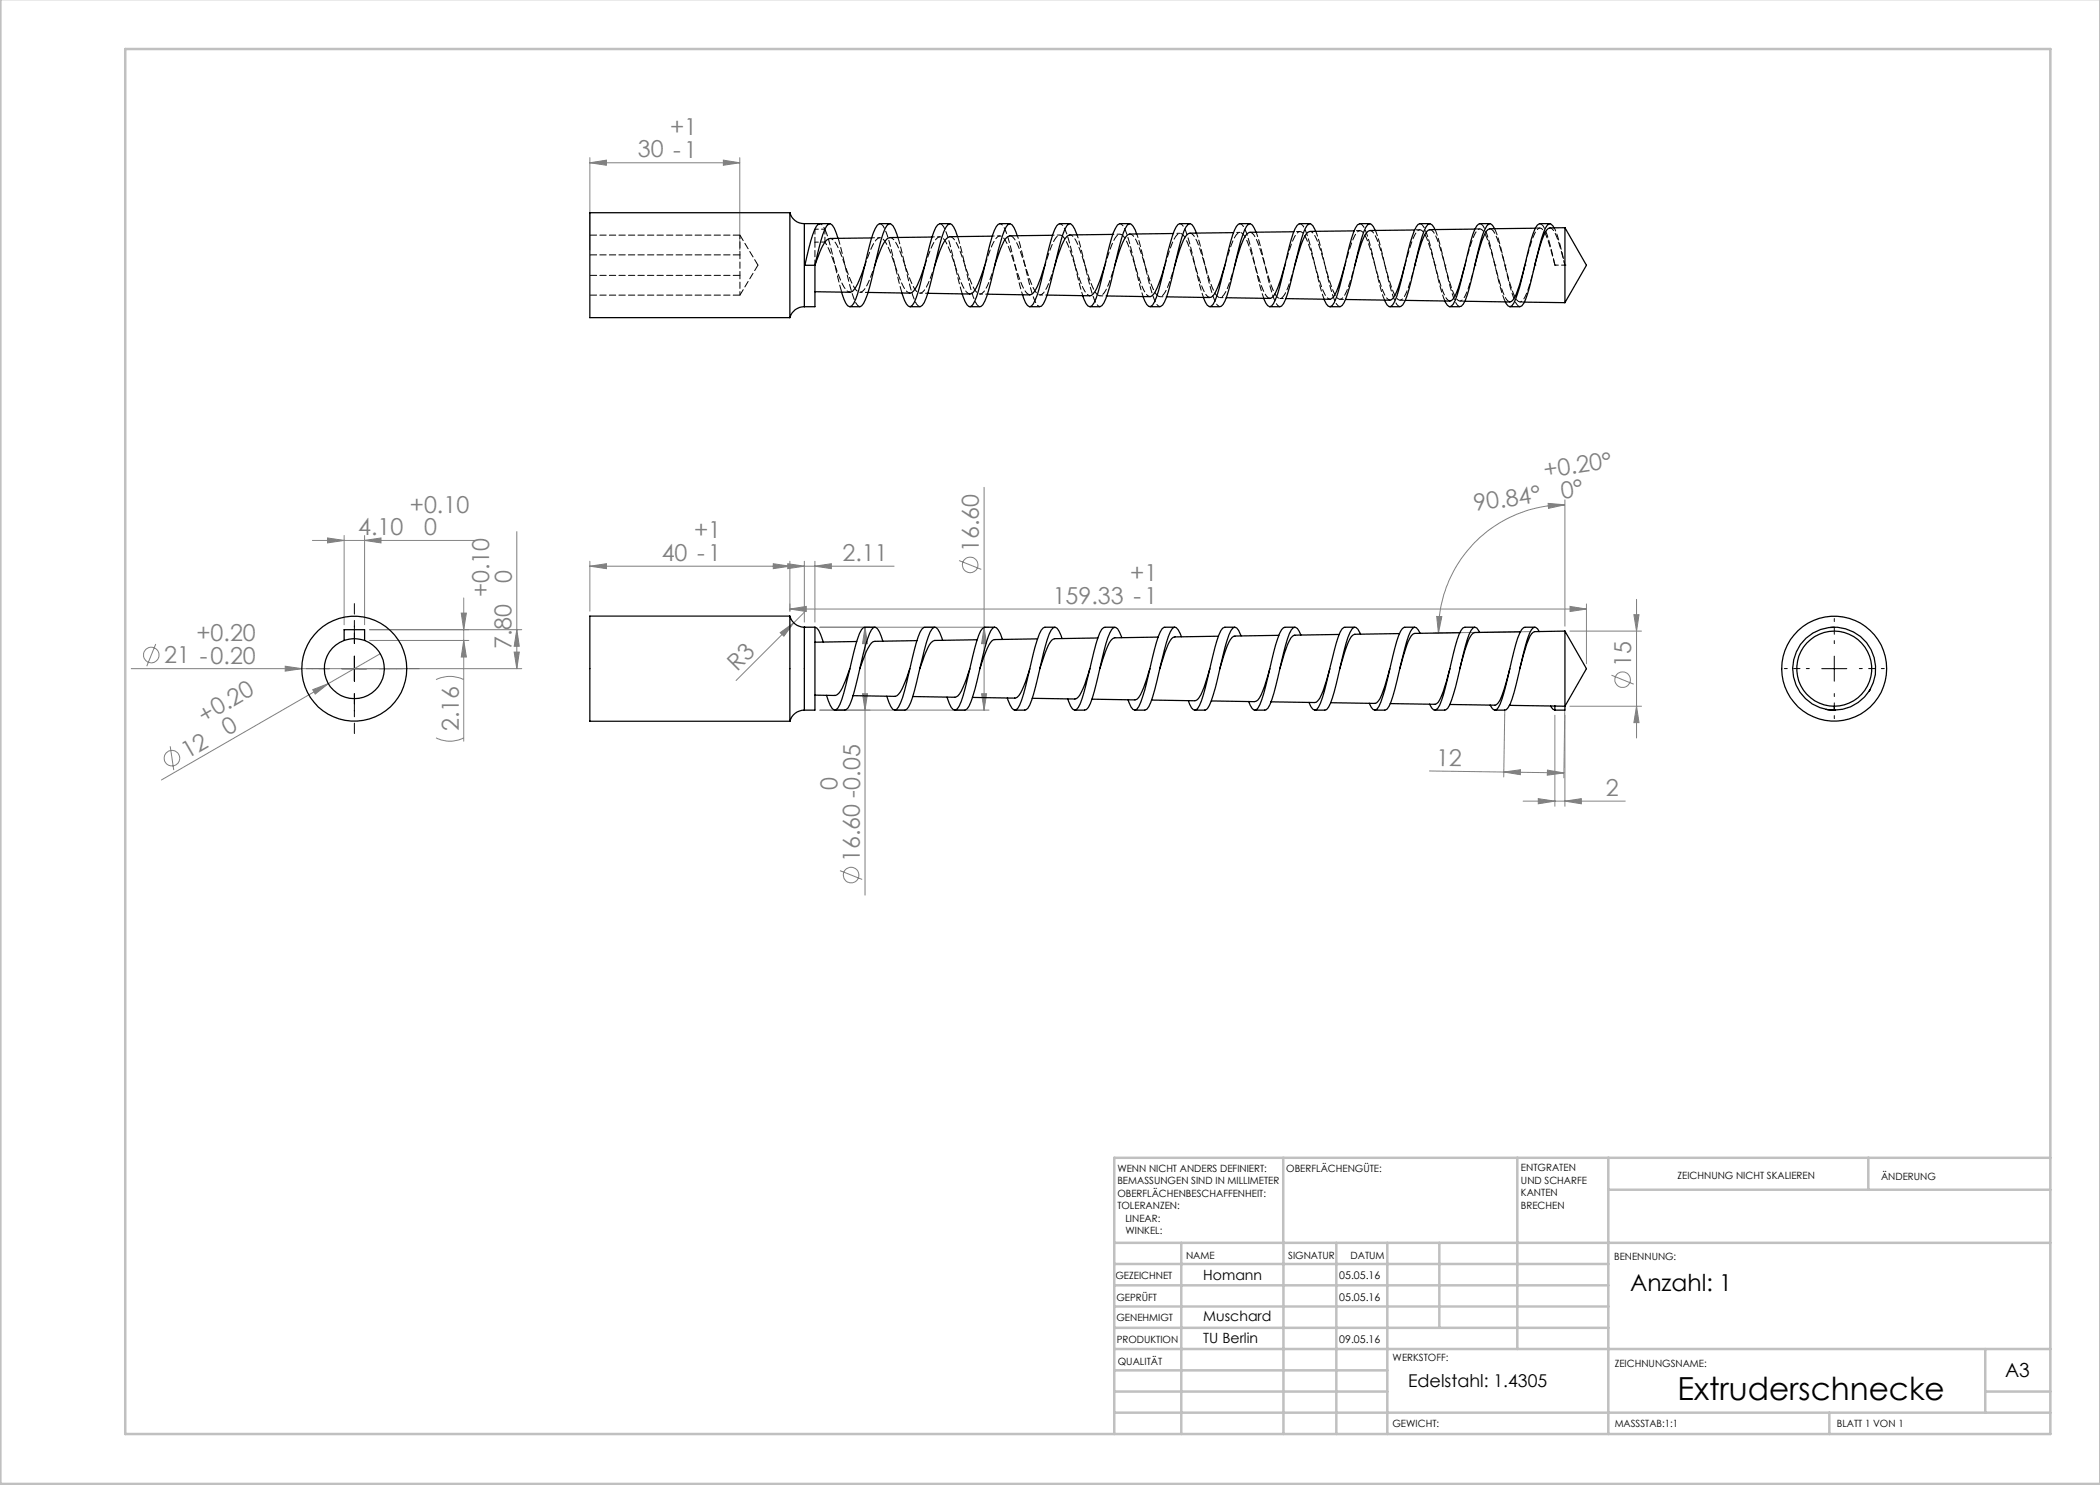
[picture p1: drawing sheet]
<svg xmlns="http://www.w3.org/2000/svg" width="420mm" height="297mm" viewBox="0 0 420 297" stroke-linecap="round" stroke-linejoin="round" font-family="sans-serif">
<g fill="none" stroke="#808080" stroke-width=".2">
<path d="M118 32.6l3.3-.6v1.1zM118 31.5v18.5M118 32.6h30M144.7 32l3.3 .6-3.3 .5zM148 31.5v18.5M196.8 97.5v44.5M313 100v25.2M62.5 108.1h32.6M65.5 107.6l3.3 .5-3.3 .5zM68.8 107.1v17.9M72.9 108.1l3.3-.5v1zM72.9 107.1v17.9"/>
<path d="M92.7 119.6v28.6M103.4 106.3v27.4M118 113.2l3.3-.5v1zM118 112.3v9.9M154.7 112.7l3.3 .5-3.3 .5zM157.6 112.7l3.3 .5-3.3 .5zM158 112.3v9.9M160.9 112.3v12.1M163 113.2l3.3-.5v1zM163 112.3v12.1M178.8 113.2h-60.8M191.8 112.1l4.5 1.8"/>
<path d="M309.6 100.7l3.4 .3-3.3 .7zM313 101a25.2 25.2 0 0 0-25.3 25.6M327.3 119.9v27.7M26.2 133.7h78.2M31.2 128.8l-1.8 4.4M57 133.2l3.4 .5-3.4 .5zM62.5 137.9l3.2-1.2-2.7 2.1zM65.7 136.7l-33.4 19.3M73.9 125.9h30.5M73.9 128.1h19.9M76.1 130.7l-10.4 6M87.2 135.9a6.4 6.4 0 0 1 5.5 0"/>
<path d="M92.3 122.6h1l-.6 3.3zM92.7 128.1l.6 3.3h-1zM102.8 130.4h1.1l-.5 3.3zM103.4 125.9l.5 3.4h-1.1zM156 126.5l2.7-1.9-1.9 2.6zM158 121.8l3.3-.5v1zM158 121.8h159.3M160.9 122.4l-13.7 13.7M164 125.4h33.8M172.5 138.7h1l-.5 3.3zM173 125.4v53.6M173 125.4l.5 3.3h-1z"/>
<path d="M196.3 138.7h1l-.5 3.3zM196.8 125.4l.5 3.3h-1zM287.3 123.3h1.1l-.7 3.3zM306 126.3l-19.3 .3M314 126.2h14.3M314 121.3l3.3 .5-3.3 .5zM317.3 120.8v11.9M322.3 135l4.4 1.8M326.8 122.9h1l-.5 3.3zM34 149.3l.7 4.7M87.2 147.6a6.1 6.1 0 0 0 5.5 0M164 142h33.8"/>
<path d="M285.9 154.2l14.9 .2M300.8 154.4l3.3-.5v1zM300.8 154.4l12 .2M301 142.1l-.3 13.3M307.7 159.7l3.3 .5-3.3 .6zM309.5 154l3.3 .6-3.3 .4zM311 143v18.3M312.9 142.2l-.1 13.4M313 143v18.3M314 141.2h14.3M327.3 141.2l.5 3.3h-1zM168 174.1l4.4 1.8"/>
<path d="M304.6 160.2h20.4M313 160.2l3.3-.5v1.1z"/>
<circle cx="194" cy="113" r="1.56"/>
<circle cx="30.3" cy="131" r="1.55"/>
<circle cx="324.5" cy="135.9" r="1.55"/>
<circle cx="34.4" cy="151.6" r="1.55"/>
<circle cx="170.2" cy="175" r="1.56"/>
</g>
<path d="M65.9 133.7h-8M70.9 128.7v-8M70.9 138.7v8M75.9 133.7h8" fill="none" stroke="#000" stroke-width=".2" stroke-dasharray="15.2 1.3 1.3 1.3" stroke-dashoffset="13.1"/>
<path d="M65.9 133.7h-3.5M70.9 128.7v-3.5M70.9 138.7v3.5M75.9 133.7h3.5" fill="none" stroke="#000" stroke-width=".2" stroke-dasharray="15.2 1.3 1.3 1.3"/>
<path d="M361.9 133.7h-5M366.9 128.7v-5M366.9 138.7v5M371.9 133.7h5" fill="none" stroke="#000" stroke-width=".2" stroke-dasharray="15.2 1.3 1.3 1.3" stroke-dashoffset="14.6"/>
<path d="M68.4 133.7h4.9M70.9 131.2v5M364.3 133.7h5.1M366.9 131.2v5" fill="none" stroke="#000" stroke-width=".2"/>
<g fill="none" stroke="#c0c0c0" stroke-width=".5">
<path d="M.1 -.1v296.9h419.9M25 9.8h385.1v277h-385.1zM256.6 231.6v17M303.5 231.6v38.2M321.7 231.6v55.2M321.7 237.9h88.4M373.7 231.6v6.3M410.1 231.6h-187.3v55.2M222.8 248.6h187.3M222.8 257.1h98.9M222.8 252.8h98.9M236.3 248.6v38.2"/>
<path d="M256.7 248.6v38.2M267.3 248.6v38.2M277.5 248.6v38.2M287.9 248.6v17M222.8 265.6h98.9M222.8 261.3h98.9M222.8 278.3h54.7M222.8 274.1h54.7M222.8 269.8h187.3M397.1 278.3h13M397.1 269.8v12.7M222.8 282.5h187.3"/>
<path d="M365.9 282.5v4.3"/>
</g>
<g fill="#808080">
<path d="M57 133.2l3.4 .5-3.4 .5z"/>
<path d="M62.5 137.9l3.2-1.2-2.7 2.1z"/>
<path d="M156 126.5l2.7-1.9-1.9 2.6z"/>
<path d="M144.7 32l3.3 .6-3.3 .5zM118 32.6l3.3-.6v1.1z"/>
<path d="M154.7 112.7l3.3 .5-3.3 .5zM118 113.2l3.3-.5v1z"/>
<path d="M157.6 112.7l3.3 .5-3.3 .5zM163 113.2l3.3-.5v1zM307.7 159.7l3.3 .5-3.3 .6zM313 160.2l3.3-.5v1.1z"/>
<path d="M309.6 100.7l3.4 .3-3.3 .7zM287.3 123.3h1.1l-.7 3.3z"/>
<path d="M92.3 122.6h1l-.6 3.3zM92.7 128.1l.6 3.3h-1z"/>
<path d="M326.8 122.9h1l-.5 3.3zM327.3 141.2l.5 3.3h-1z"/>
<path d="M102.8 130.4h1.1l-.5 3.3zM103.4 125.9l.5 3.4h-1.1z"/>
<path d="M196.3 138.7h1l-.5 3.3zM196.8 125.4l.5 3.3h-1z"/>
<path d="M173 125.4l.5 3.3h-1zM172.5 138.7h1l-.5 3.3z"/>
<path d="M300.8 154.4l3.3-.5v1zM309.5 154l3.3 .6-3.3 .4z"/>
<path d="M158 121.8l3.3-.5v1zM314 121.3l3.3 .5-3.3 .5z"/>
<path d="M65.5 107.6l3.3 .5-3.3 .5zM72.9 108.1l3.3-.5v1z"/>
</g>
<g fill="none" stroke="#000" stroke-width=".25">
<path d="M158 42.5a2.93 2.93 0 0 0 2.9 2.2M158 42.5v21M158 42.5h-40v21h40M160.9 44.7h5.1M160.9 44.7v16.6M163 53.1v8.2h-2.1M163 58.3l7 .2M164 44.8h-.3a6.9 6.9 0 0 0-1.6 3.5l-1.1 4.8h2M166 47.7a1.68 1.68 0 0 0-1.3 1.2l-.7 1.4-1 2.8M167.6 47.7a4.5 4.5 0 0 0-1.5-2.9h-.4a6.9 6.9 0 0 0-1.6 3.5l-1.1 4.8M173 53.1a15.9 15.9 0 0 1-2.5 5.2l-.5 .1M173.6 58.5l8.4 .1"/>
<path d="M174.3 47.6l-8.3 .1M176 44.7h2M176 44.8h-.2a5.5 5.5 0 0 0-1.6 3.1l-1.9 8a15.1 15.1 0 0 1-1.9 5.3l-.4 .1-.5-.1-.7-1.4-.5-1.4M178 47.6a1.72 1.72 0 0 0-1.3 1.2l-1.7 4.3M179.6 47.5a5.1 5.1 0 0 0-1.4-2.7h-.4a5.2 5.2 0 0 0-1.6 3.1l-1.9 8a14.2 14.2 0 0 1-2 5.3l-.3 .1h-2M185 53.1l-1.2 3.2a3.8 3.8 0 0 1-1.7 2.3h-.1M186.4 47.4l-8.4 .1M190 44.7h-2a1.99 1.99 0 0 0-1.2 1.7l-.8 2.5a98.4 98.4 0 0 1-3.2 11.6l-.7 .8-.4-.1a6.1 6.1 0 0 1-1.3-2.6M191.5 47.3l-.8-1.9-.4-.5-.4-.1a3.9 3.9 0 0 0-1.6 2.7l-.3 1.4a90.8 90.8 0 0 1-3.1 11.6l-.4 .6-.5 .2M197 53.1l-1.3 3.6a4.3 4.3 0 0 1-1.4 2h-8.8M197.5 58.8l8.5 .2M198.4 47.2l-8.4 .1a2.77 2.77 0 0 0-1.7 2.2l-1.3 3.6"/>
<path d="M202 44.7h-2l-.4 .2a8 8 0 0 0-1.5 3.6 103.8 103.8 0 0 1-3.2 11.8l-.3 .7-.4 .3h-.4a5 5 0 0 1-1.4-2.5M202 47.2a1.45 1.45 0 0 0-1.2 1l-.6 1.4-1.2 3.5M203.4 47.2a3.5 3.5 0 0 0-1.4-2.4l-.4 .1a8 8 0 0 0-1.5 3.6l-2 8.1a14.6 14.6 0 0 1-1.5 4.4l-.4 .3h-.2M209 53.1a17.3 17.3 0 0 1-2.5 5.7l-.5 .1M210.5 47.1l-8.5 .1M212 44.7h2M212 44.8h-.3a6.2 6.2 0 0 0-1.5 3.3l-2 8.1a13.1 13.1 0 0 1-1.9 5l-.4 .1a3.5 3.5 0 0 1-1.4-2.4M215.4 47a4.5 4.5 0 0 0-1.3-2.2h-.4a6.2 6.2 0 0 0-1.5 3.3l-2 8.1a13.8 13.8 0 0 1-1.9 5l-.3 .1M221 53.1l-1 3a6.5 6.5 0 0 1-1.7 3l-8.9-.1M221.4 59.2l8.6 .1M222.6 46.9l-8.6 .1a1.64 1.64 0 0 0-1.3 1.3l-1.7 4.8M226 44.7l-2.1 .1a4.9 4.9 0 0 0-1.6 2.9l-2.3 9.6a9.9 9.9 0 0 1-1.6 3.8l-.4 .2-.4-.1-.4-.5-.7-1.6"/>
<path d="M226 46.8a1.2 1.2 0 0 0-1.1 1l-1 2.4-.9 2.9M227.3 46.8l-.7-1.5-.4-.5h-.4a4.7 4.7 0 0 0-1.5 2.9l-.4 1.4a73.6 73.6 0 0 1-3.1 11.5l-.4 .5-.4 .2h-2M233 53.1l-1.3 3.7a4.4 4.4 0 0 1-1.6 2.5h-.1M233.3 59.4l8.7 .1M234.6 46.7l-8.6 .1M238 44.7h-2a3.5 3.5 0 0 0-1.6 2.7l-.4 1.3a105.7 105.7 0 0 1-3.1 11.7l-.4 .6-.4 .3h-.4l-.4-.4-.7-1.6M239.3 46.6a2.67 2.67 0 0 0-1.3-1.9l-.4 .2a8.7 8.7 0 0 0-1.6 3.8 97 97 0 0 1-3.1 11.7l-.4 .6-.5 .3M245 53.1a19.7 19.7 0 0 1-2.5 6.2l-.5 .2M245.3 59.5l8.7 .2M246.7 46.5l-8.7 .2a1.84 1.84 0 0 0-1.3 1.3l-1.7 5.1M250 44.7l-2.3 .1a7.3 7.3 0 0 0-1.6 3.5l-1.9 8.1a16.2 16.2 0 0 1-1.6 4.5l-.4 .4h-.4l-.4-.3-.7-1.5M250 46.5a1.63 1.63 0 0 0-1.2 1.2l-.7 1.6-1.1 3.8"/>
<path d="M251.2 46.5l-.7-1.5-.4-.2h-.4a7.7 7.7 0 0 0-1.6 3.5l-1.9 8.1a16.2 16.2 0 0 1-1.6 4.5l-.4 .4h-.2M257 53.1a22.7 22.7 0 0 1-2.4 6.3l-.6 .3M258.8 46.4l-8.8 .1M260 44.7h2M260 44.8h-.2a5.5 5.5 0 0 0-1.6 3.1l-1.9 8.1a14.4 14.4 0 0 1-2 5.2l-.4 .1a2.73 2.73 0 0 1-1.2-1.6M263.1 46.3a1.69 1.69 0 0 0-1.3-1.5 5.5 5.5 0 0 0-1.6 3.1l-2.3 9.6a9.1 9.1 0 0 1-1.6 3.7l-.3 .1h-2M269 53.1a26.9 26.9 0 0 1-2.4 6.4l-.6 .4-8.8-.2M270.9 46.2l-8.9 .1a1.31 1.31 0 0 0-1.1 1.1l-.7 1.6-1.2 4.1M274 44.7h-2l-.5 .3a22.2 22.2 0 0 0-2.3 7.2l-1.2 4.9a11.7 11.7 0 0 1-1.5 4l-.5 .2a2.07 2.07 0 0 1-1.2-1.5M275.1 46.1l-.8-1.2-.4-.1-.4 .2a22.2 22.2 0 0 0-2.3 7.2l-1.2 4.9a12.5 12.5 0 0 1-1.6 4l-.4 .2M281 53.1l-1.4 4.4a5.3 5.3 0 0 1-1.3 2.4l-.3 .1-8.9-.1M282.9 46l-8.9 .1a2.37 2.37 0 0 0-1.4 1.7l-1.6 5.3"/>
<path d="M286 44.7h-2a3.2 3.2 0 0 0-1.5 2.5l-.5 1.3a109.6 109.6 0 0 1-3.1 11.8l-.7 1a1.47 1.47 0 0 1-1.3-1.3M287 45.9l-.6-.9-.4-.2-.4 .1a8.5 8.5 0 0 0-1.5 3.6 109.6 109.6 0 0 1-3.1 11.8l-.4 .7-.6 .3M293 53.1l-1.4 4.6a5.2 5.2 0 0 1-1.3 2.4l-.3 .1-9-.1M295 45.8l-9 .2a2.08 2.08 0 0 0-1.3 1.6l-1.7 5.5M296 44.7h2M296 44.8h-.3a6.5 6.5 0 0 0-1.5 3.4l-2 8a17.9 17.9 0 0 1-1.5 4.6l-.4 .4-.4 .1-.4-.2-.5-.9M298 45.8a1.98 1.98 0 0 0-1.3 1.6l-1.7 5.7M298.9 45.8l-.4-.7-.4-.3h-.4a6.9 6.9 0 0 0-1.5 3.4l-2 8a17.9 17.9 0 0 1-1.5 4.6l-.4 .4-.3 .1M305 53.1a26.4 26.4 0 0 1-2.4 6.9l-.6 .4-9.1-.1M307.1 45.6l-9.1 .2M308 44.7h2M308 44.8l-.6 .2a24.3 24.3 0 0 0-2.3 7.4l-1.1 4.9a10.7 10.7 0 0 1-1.6 3.9l-.4 .1-.4-.1-.5-.8"/>
<path d="M310.8 45.6l-.6-.8h-.4l-.3 .2a15.9 15.9 0 0 0-2 5.8l-1.6 6.5a10 10 0 0 1-1.5 3.9l-.4 .1h-2M313 45.5l-3 .1a2.06 2.06 0 0 0-1.3 1.7l-1.7 5.8M313 45.5v15M313 45.5l4.3 7.6-4.3 7.4M160.9 61.3a2.93 2.93 0 0 0-2.9 2.2M182 61.3h2M194 61.3h2M206 61.3h2M230 61.3h2M242 61.3h2M266 61.3h2M278 61.3h2"/>
<path d="M290 61.3h2M304.9 60.4l8.1 .1M68.8 128.1a6 6 0 0 0-2.7 9.2 6 6 0 0 0 9.6 0 6 6 0 0 0-2.8-9.2M68.8 128.1a6.1 6.1 0 0 1 4.1 0M68.8 128.1v-2.2h4.1v2.2M158 123.2a3 3 0 0 0 2.9 2.2M158 123.2v21M158 123.2h-40v21h40M160.9 125.4v16.6M160.9 125.4h2.1M163 125.4l.4 .2a7.9 7.9 0 0 1 1.2 2.8M163 125.4v16.6h-2.1"/>
<path d="M163 139l4 .1M170 133.7l-1.2 3.2a3.6 3.6 0 0 1-1.7 2.2h-.1M171.3 128.3l-8.3 .1M173 125.4h2M173 125.5h-.3a7.3 7.3 0 0 0-1.6 3.5l-1.9 8.1a16.2 16.2 0 0 1-1.6 4.5l-.4 .4h-.4a5.1 5.1 0 0 1-1.5-2.9M176.6 128.2a4.4 4.4 0 0 0-1.5-2.8l-.4 .1a7.7 7.7 0 0 0-1.6 3.5l-1.9 8.1a16.2 16.2 0 0 1-1.6 4.5l-.6 .4h-2M182 133.7l-1.3 3.5a2.69 2.69 0 0 1-1.7 2.1l-8.4-.2M183.4 128.1l-8.4 .2a1.93 1.93 0 0 0-1.4 1.3l-1.6 4.1M185 125.4h2M185 125.5h-.2a5.2 5.2 0 0 0-1.6 3.1l-1.9 8.1a13.8 13.8 0 0 1-2 5.2l-.4 .1-.4-.2-.3-.5-.9-2.1M188.5 128.1a5.3 5.3 0 0 0-1.3-2.6h-.4a5.2 5.2 0 0 0-1.6 3.1l-1.9 8.1a14.6 14.6 0 0 1-2 5.2l-.3 .1h-2M194 133.7a18 18 0 0 1-2.4 5.5l-.6 .2-8.4-.1"/>
<path d="M194.5 139.5l8.5 .1M195.4 127.9l-8.4 .2a1.9 1.9 0 0 0-1.4 1.5l-1.6 4.1M199 125.4h-2a1.84 1.84 0 0 0-1.3 1.7l-.8 2.5a87.9 87.9 0 0 1-3.1 11.6l-.3 .6-.5 .2-.4-.1a6 6 0 0 1-1.2-2.5M199 127.9a1.29 1.29 0 0 0-1.2 1.1l-1.8 4.7M200.5 127.9l-.4-1.1-.8-1.2-.4-.2-.4 .3a22.2 22.2 0 0 0-2.3 7.2l-1.2 4.9a11.6 11.6 0 0 1-1.6 4l-.4 .2h-2M206 133.7a15.6 15.6 0 0 1-2.6 5.7l-.4 .2M207.5 127.8l-8.5 .1M211 125.4h-2l-.4 .2a8.4 8.4 0 0 0-1.6 3.7 116 116 0 0 1-3.1 11.7l-.3 .7-.4 .3h-.4a4.9 4.9 0 0 1-1.3-2.4M212.4 127.7a3.4 3.4 0 0 0-1.4-2.3l-.4 .2a8 8 0 0 0-1.5 3.7 116 116 0 0 1-3.1 11.7l-.4 .7-.5 .3h-2.1M218 133.7a18.4 18.4 0 0 1-2.4 5.8l-.6 .3-8.6-.1M218.4 139.8l8.6 .2M219.6 127.6l-8.6 .1a1.86 1.86 0 0 0-1.3 1.4l-1.7 4.6"/>
<path d="M221 125.4h2M221 125.5h-.3a6.2 6.2 0 0 0-1.5 3.3l-2 8.1a17.9 17.9 0 0 1-1.5 4.6l-.4 .4-.4 .1a3.7 3.7 0 0 1-1.4-2.2M224.4 127.5a4.2 4.2 0 0 0-1.3-2h-.4a6.5 6.5 0 0 0-1.5 3.3l-2 8.1a17.9 17.9 0 0 1-1.5 4.6l-.4 .4-.3 .1h-2M230 133.7l-1.3 3.8a4.1 4.1 0 0 1-1.7 2.5v-.1M231.6 127.4l-8.6 .2a1.61 1.61 0 0 0-1.2 1l-.6 1.5-1.2 3.6M233 125.4h2M233 125.5l-.2-.1a5 5 0 0 0-1.5 3.1l-.4 1.4a68.8 68.8 0 0 1-3.1 11.4l-.4 .5-.4 .2a2.64 2.64 0 0 1-1.4-2.1M236.3 127.3l-.7-1.4-.4-.4-.4-.1a5 5 0 0 0-1.5 3.1l-2.4 9.5a10 10 0 0 1-1.5 3.8l-.4 .2h-2M242 133.7a18.1 18.1 0 0 1-2.5 6.2l-.5 .2M243.7 127.2l-8.7 .2a1.93 1.93 0 0 0-1.4 1.4l-1.6 4.9M247 125.4h-2l-.5 .2a20.3 20.3 0 0 0-2.3 7l-1.1 5a12.8 12.8 0 0 1-1.6 4.1l-.4 .3h-.4l-.4-.4-.6-1.5M247 127.2a1.52 1.52 0 0 0-1.2 1.2l-1 2.7-.8 2.6"/>
<path d="M248.2 127.2a2.41 2.41 0 0 0-1.3-1.8l-.3 .2a20.3 20.3 0 0 0-2.4 7l-1.1 5a13.8 13.8 0 0 1-1.6 4.1l-.4 .3h-2.1M254 133.7a20.9 20.9 0 0 1-2.4 6.3l-.6 .3M255.8 127.1l-8.8 .1M257 125.4h2M257 125.5l-.3 .1a7.6 7.6 0 0 0-1.6 3.5l-1.9 8.1a16.4 16.4 0 0 1-1.6 4.4l-.4 .4h-.4l-.4-.3-.7-1.4M260.2 127l-.7-1.3-.5-.3-.3 .2a7.2 7.2 0 0 0-1.6 3.5l-1.9 8.1a16.4 16.4 0 0 1-1.6 4.4l-.6 .4h-2M266 133.7a24.1 24.1 0 0 1-2.4 6.4l-.3 .3-.3 .1-8.8-.1M267.8 126.9l-8.8 .2a1.31 1.31 0 0 0-1.1 1l-1 2.6-.9 3M269 125.4h2M269 125.5h-.2a5.5 5.5 0 0 0-1.6 3.2l-1.9 8a14.7 14.7 0 0 1-2 5.2l-.4 .1-.4-.2-.7-1.3M272.1 126.8l-.5-1-.4-.3h-.4a5.8 5.8 0 0 0-1.6 3.2l-1.9 8a14.7 14.7 0 0 1-2 5.2l-2.3 .1M278 133.7l-1.4 4.5a4.5 4.5 0 0 1-1.3 2.4l-.3 .1-8.9-.2"/>
<path d="M279.9 126.7l-8.9 .2a1.43 1.43 0 0 0-1.1 .9l-1 2.7-.9 3.2M281 125.4h2M281 125.5l-.1-.1a4.2 4.2 0 0 0-1.6 2.9l-.4 1.4a78.1 78.1 0 0 1-3.1 11.5l-.4 .6-.4 .2a1.89 1.89 0 0 1-1.1-1.4M284 126.6l-.7-1-.4-.2a4.2 4.2 0 0 0-1.6 2.9l-.3 1.4a91.9 91.9 0 0 1-3.2 11.5l-.4 .6-.4 .2h-2M290 133.7l-1.4 4.6a5.2 5.2 0 0 1-1.3 2.5l-.3 .1-8.9-.2M292 126.5l-9 .2a2.18 2.18 0 0 0-1.4 1.6l-1.6 5.4M295 125.4h-2l-.4 .2a8.5 8.5 0 0 0-1.6 3.7 109.6 109.6 0 0 1-3.1 11.7l-.4 .7-.4 .3h-.4l-.8-1.2M295.9 126.5l-.5-.9-.4-.2-.4 .2a8.5 8.5 0 0 0-1.5 3.7 98.6 98.6 0 0 1-3.2 11.7l-.4 .7-.4 .3h-2.1M302 133.7a28 28 0 0 1-2.4 6.9l-.6 .4-9-.1M304.1 126.4l-9.1 .1a2.28 2.28 0 0 0-1.3 1.6l-1.7 5.6M305 125.4h2M305 125.5h-.3a6.8 6.8 0 0 0-1.6 3.4l-1.9 8.1a18.2 18.2 0 0 1-1.6 4.5l-.3 .5h-.4l-.4-.3-.5-.7"/>
<path d="M307.8 126.3l-.3-.5-.4-.4-.4 .1a6.5 6.5 0 0 0-1.5 3.4l-2 8.1a12.3 12.3 0 0 1-2 5h-2.2M313 126.2l-6 .1a2.15 2.15 0 0 0-1.3 1.7l-1.7 5.7M313 126.2v15M313 126.2l4.3 7.5-4.3 7.5M366.9 125.4l-.8 .1M374.1 137.9l-.3 .4M160.9 142a3 3 0 0 0-2.9 2.2M230.3 140l8.7 .2M242.3 140.2l8.7 .1M301.9 141.1l11.1 .1M310.1 141.2l.5 .6 .4 .2M311 141.2v.8"/>
<path d="M313 141.2v.8h-2M365.2 141.9l1.7 .1M366.9 141.2v.8a8.3 8.3 0 0 0 7.5-11.6 8.3 8.3 0 0 0-13.6-2.3 8.3 8.3 0 0 0 3.2 13.4l1.6 .5h1.5"/>
<circle cx="70.9" cy="133.7" r="10.5"/>
<circle cx="366.8" cy="133.7" r="7.5"/>
<circle cx="366.9" cy="133.7" r="10.5"/>
</g>
<g fill="none" stroke="#000" stroke-width=".2" stroke-dasharray="1.3 .6">
<path d="M148 59l3.6-6M151.6 53l-3.6-6M167 53h.1M167.6 47.7l2.4 9.6a9.8 9.8 0 0 0 1.6 3.8l.4 .2M169 53h.1M173 53h.1M175 53h.1M179 53h.1M181 53h.1M185 53h.1M187 53h.1M191 53h.1"/>
<path d="M193 53h.1M197 53a18.9 18.9 0 0 1 2.4-5.5 .82 .82 0 0 1 1.3 .1 27.4 27.4 0 0 1 2.7 6.8l.7 1.9a4.8 4.8 0 0 0 1.7 2.6h.2M197 53h.1M199 53h.1M203 53h.1M205 53h.1M209 53h.1M211 53h.1M215 53h.1M217 53h.1M221 53h.1M223 53h.1"/>
<path d="M227 53h.1M229 53h.1M233 53h.1M235 53h.1M239 53h.1M241 53h.1M245 53h.1M245 53l1.2-3.9a4.5 4.5 0 0 1 1.7-2.6 1.64 1.64 0 0 1 1.3 1.3l1.4 3.8a32.9 32.9 0 0 0 2.6 7.6l.4 .3 .4 .1M247 53h.1M251 53h.1M253 53h.1M257 53h.1"/>
<path d="M259 53h.1M263 53h.1M265 53h.1M271 53h.1M275 53h.1M277 53h.1M281 53h.1M283 53h.1M284 44.7a3.9 3.9 0 0 1 1.6 2.8l.4 1.4a97.6 97.6 0 0 0 3 11.3M287 53h.1M287 45.9a92 92 0 0 1 2.9 11.1 11.7 11.7 0 0 0 1.6 4.1l.5 .2M289 53h.1"/>
<path d="M293 53h.1M293 53l1.3-4.6a5.5 5.5 0 0 1 1.3-2.5l.4-.1a2.13 2.13 0 0 1 1.3 1.6l1 3.1a65.4 65.4 0 0 0 2.7 8.8 1.27 1.27 0 0 0 1 1.1M295 53h.1M298.9 45.7a104.2 104.2 0 0 1 3.1 11.7 9.1 9.1 0 0 0 1.6 3.8l.4 .1M299 53h.1M301 53h.1M305 53h.1M305 53l1.3-4.6a6 6 0 0 1 1.3-2.7l.3-.1a2 2 0 0 1 1.4 1.6l1.7 5.8M307 53h.1M311 53h.1M313 53h.1"/>
</g>
<path d="M118 59h30M148 51h-30M148 55.1h-30M148 47h-30M176 44.8h.2a6.4 6.4 0 0 1 1.6 3.3l2.6 10.5M179.6 47.5l2.1 8.7a18 18 0 0 0 1.6 4.6l.4 .4 .3 .1M211 53l-1.3 3.8a3.3 3.3 0 0 1-1.7 2.2 2.05 2.05 0 0 1-1.4-1.5l-1-2.6a37.3 37.3 0 0 0-2.7-7.1l-.3-.4-.6-.2M259 53a21.2 21.2 0 0 1-2.5 6.4l-.3 .3a1.31 1.31 0 0 1-1.3-1.2l-1.4-3.7a38.3 38.3 0 0 0-2.7-7.7l-.3-.4-.5-.2M296 44.8h.1a5.2 5.2 0 0 1 1.6 3.1l.4 1.4a78.2 78.2 0 0 0 3 11.1M307 53l-1.3 4.7a5.8 5.8 0 0 1-1.3 2.6l-.4 .1a2.08 2.08 0 0 1-1.3-1.7l-1-3a65.1 65.1 0 0 0-2.7-8.9 1.24 1.24 0 0 0-1-1M308 44.8h.3a6.9 6.9 0 0 1 1.5 3.4l1.2 4.8" fill="none" stroke="#000" stroke-width=".2" stroke-dasharray="1.3 .6" stroke-dashoffset="-.1"/>
<path d="M165 45.8a105.1 105.1 0 0 1 3 11.5l.3 1.1M188 44.7l.3 .2a8.4 8.4 0 0 1 1.6 3.6l2.6 10.3M191.5 47.3l.4 1.2a111.7 111.7 0 0 0 3.1 11.8l.4 .6 .6 .4" fill="none" stroke="#000" stroke-width=".2" stroke-dasharray="1.3 .6" stroke-dashoffset="-.2"/>
<path d="M200 44.7a4 4 0 0 1 1.6 2.9l2.9 11.3M203.5 47.1l.5 1.8a86.6 86.6 0 0 0 3.1 11.6l.4 .6 .5 .2M208 59h1.4M209 53l1.2-3.6a4.1 4.1 0 0 1 1.7-2.4 1.66 1.66 0 0 1 1.4 1.3l1 2.5a51.1 51.1 0 0 0 2.7 7.5 1.27 1.27 0 0 0 1 .8M212 47h-1.5M220 59.2h1.4M224 46.8l-1.4 .1M232 59.3l1.3 .1M236 46.7h-1.3M257 53l1.3-4.2a4 4 0 0 1 1.6-2.5 1.89 1.89 0 0 1 1.4 1.5l1 2.8a59.2 59.2 0 0 0 2.7 8.3 1.26 1.26 0 0 0 1 .9" fill="none" stroke="#000" stroke-width=".2" stroke-dasharray="1.3 .6" stroke-dashoffset=".7"/>
<g fill="none" stroke="#000" stroke-width=".2" stroke-dasharray="1.3 .6" stroke-dashoffset=".6">
<path d="M148 51v-4M148 59v-3.9M163 48.4h2M165 48.4a48.9 48.9 0 0 1 3.1 7.6l.4 .8a2.43 2.43 0 0 0 1.5 1.6M165 45.8h-2M175 53a16.8 16.8 0 0 1-2.4 5.2 .87 .87 0 0 1-1.4-.2 26.1 26.1 0 0 1-2.7-6.4l-.7-1.7a3.7 3.7 0 0 0-1.7-2.2h-.1M212 44.8h.2a5.4 5.4 0 0 1 1.5 3.1l2.9 11.2M215.4 47l2.3 9a14.8 14.8 0 0 0 1.9 5.2l.4 .1M223 53a17.9 17.9 0 0 1-2.5 5.9l-.3 .2a1.39 1.39 0 0 1-1.4-1.1l-1.3-3.4a30.2 30.2 0 0 0-2.7-7.1l-.4-.4-.4-.1M244 59.5h1.3M248 46.5h-1.3M256 59.7h1.2"/>
<path d="M260 46.3h-1.2M268 59.9h1.1M271 53a24.3 24.3 0 0 1-2.4 6.5l-.3 .3a1.13 1.13 0 0 1-1.4-1 77.8 77.8 0 0 1-3-9.4l-.3-.9a3.1 3.1 0 0 0-1.6-2.2M272 46.1h-1.1M311 53h2"/>
</g>
<path d="M148 55.1v-4.1M221 53a21.2 21.2 0 0 1 2.4-5.8l.3-.3a1.1 1.1 0 0 1 1.3 .8 64.4 64.4 0 0 1 3.1 8.7l.3 .9a2.89 2.89 0 0 0 1.6 2M224 44.8h.3a7.2 7.2 0 0 1 1.5 3.5l2 8.1 .8 2.9M227.4 46.8l.8 3 1.6 6.6a16.3 16.3 0 0 0 1.5 4.5l.4 .4h.3M284 46h-1.1M296 45.8h-1M310.8 45.6l1 2.6 1.2 4.8M280 60l1 .1M292 60.2h1" fill="none" stroke="#000" stroke-width=".2" stroke-dasharray="1.3 .6" stroke-dashoffset=".5"/>
<path d="M173 53l1.3-3.3a3.4 3.4 0 0 1 1.7-2.2 1.84 1.84 0 0 1 1.3 1.3l1 2.4a36.7 36.7 0 0 0 2.8 6.8l.3 .3 .6 .3M187 53a16.4 16.4 0 0 1-2.5 5.4 .87 .87 0 0 1-1.3-.3 34.6 34.6 0 0 1-3.1-7.5l-.3-.9a3.6 3.6 0 0 0-1.7-2.2h-.1M235 53l-1.3 4a3.4 3.4 0 0 1-1.7 2.3 2.14 2.14 0 0 1-1.4-1.5l-1-2.7a42.8 42.8 0 0 0-2.7-7.6l-.3-.4-.6-.3M236 44.7l.4 .2a19.3 19.3 0 0 1 2.3 7l1.2 4.9 .8 2.7M239.3 46.6l.6 2.1a99.7 99.7 0 0 0 3.2 11.7l.4 .6 .5 .3M269 53l1.3-4.4a5.2 5.2 0 0 1 1.3-2.4l.4-.1a2.07 2.07 0 0 1 1.3 1.6l1 2.9a58.6 58.6 0 0 0 2.7 8.5 1.25 1.25 0 0 0 1 .9M283 53l-1.3 4.5a5 5 0 0 1-1.4 2.4l-.3 .1a2.22 2.22 0 0 1-1.3-1.6l-1.1-3a54.2 54.2 0 0 0-2.6-8.4l-.4-.5-.6-.4M308 45.6h-.9M304 60.4h.9" fill="none" stroke="#000" stroke-width=".2" stroke-dasharray="1.3 .6" stroke-dashoffset=".4"/>
<path d="M163 45.8v2.6M165 48.4v-2.6M248 44.8l.1-.1a4.6 4.6 0 0 1 1.6 3l2.3 9.5 .8 2.4M251.2 46.4l.9 2.7a78.3 78.3 0 0 0 3.1 11.5l.4 .5 .4 .2M313 53l-1.3-4.7a5.8 5.8 0 0 0-1.4-2.6l-.3-.1" fill="none" stroke="#000" stroke-width=".2" stroke-dasharray="1.3 .6" stroke-dashoffset=".3"/>
<path d="M163 48.4v4.6M185 53a15.2 15.2 0 0 1 2.5-5.5 .91 .91 0 0 1 1.4 .5 39.6 39.6 0 0 1 3 7.7l.4 .9a3.4 3.4 0 0 0 1.7 2.2M233 53a19.1 19.1 0 0 1 2.5-6.1l.3-.2a1.36 1.36 0 0 1 1.4 1.1l1.3 3.6a35.8 35.8 0 0 0 2.7 7.5l.3 .4 .5 .2M260 44.8h.2a6.1 6.1 0 0 1 1.6 3.3l1.9 8 1.1 3.7M263.2 46.3l1 3.2 1.5 6.6a18.5 18.5 0 0 0 1.6 4.7l.4 .4 .3 .1M281 53a27.6 27.6 0 0 1 2.3-6.6l.7-.4a2.15 2.15 0 0 1 1.3 1.6l1 3a60.7 60.7 0 0 0 2.7 8.6 1.26 1.26 0 0 0 1 1" fill="none" stroke="#000" stroke-width=".2" stroke-dasharray="1.3 .6" stroke-dashoffset=".2"/>
<path d="M199 53a15.4 15.4 0 0 1-2.5 5.6 .91 .91 0 0 1-1.4-.4 42.4 42.4 0 0 1-3.1-7.9l-.3-.8a3.2 3.2 0 0 0-1.7-2.2M247 53l-1.2 3.8a4.6 4.6 0 0 1-1.7 2.7 1.62 1.62 0 0 1-1.3-1.3l-1-2.6a58.4 58.4 0 0 0-2.7-8 1.27 1.27 0 0 0-1.1-1M272 44.8h.3a8.1 8.1 0 0 1 1.6 3.7l1.9 8.1 1.1 3.4M275.1 46.1a89.8 89.8 0 0 1 2.7 10.5 14.8 14.8 0 0 0 1.6 4.3l.4 .4h.2M295 53l-1.3 4.6a5.5 5.5 0 0 1-1.4 2.5l-.3 .1a2.1 2.1 0 0 1-1.3-1.6l-1-3a60.7 60.7 0 0 0-2.7-8.7 1.22 1.22 0 0 0-1-1" fill="none" stroke="#000" stroke-width=".2" stroke-dasharray="1.3 .6" stroke-dashoffset=".1"/>
<path d="M164 44.8l.5 .2 .5 .8M172 58.5h1.6M176 47.5l-1.6 .1M184 58.6l1.6 .1M188 47.4h-1.6M196 58.8h1.5M200 47.2h-1.5" fill="none" stroke="#000" stroke-width=".2" stroke-dasharray="1.3 .6" stroke-dashoffset=".8"/>
<text font-size="6.3" x="335.5" y="280">Extruderschnecke</text>
<g font-size="4.7" fill="#808080">
<text x="134" y="27">+1</text>
<text x="127.6" y="31.5">30 -1</text>
<text x="308.9" y="95.7" transform="rotate(-9 308.9 95.7)">+0.20°</text>
<text x="312.4" y="99.7" transform="rotate(-9 312.4 99.7)">0°</text>
<text x="71.6" y="107">4.10</text>
<text x="82" y="102.5">+0.10</text>
<text x="84.8" y="107.1">0</text>
<text x="138.8" y="107.7">+1</text>
<text x="295" y="102.3" transform="rotate(-9 295 102.3)">90.84°</text>
<text x="132.3" y="112.2">40 -1</text>
<text x="168.5" y="112.2">2.11</text>
<text x="195.8" y="110.4" transform="rotate(-90 195.8 110.4)">16.60</text>
<text x="97.8" y="119.5" transform="rotate(-90 97.8 119.5)">+0.10</text>
<text x="102.4" y="116.7" transform="rotate(-90 102.4 116.7)">0</text>
<text x="226.1" y="116.2">+1</text>
<text x="210.5" y="120.7">159.33 -1</text>
<text x="39.3" y="128.2">+0.20</text>
<text x="102.3" y="129.8" transform="rotate(-90 102.3 129.8)">7.80</text>
<text x="32.8" y="132.7">21 -0.20</text>
<text x="147.5" y="134.5" transform="rotate(-45 147.5 134.5)">R3</text>
<text x="326.3" y="133.4" transform="rotate(-90 326.3 133.4)">15</text>
<text x="40.8" y="144.7" transform="rotate(-30 40.8 144.7)">+0.20</text>
<text x="45.6" y="147.2" transform="rotate(-30 45.6 147.2)">0</text>
<text x="91.8" y="146.3" transform="rotate(-90 91.8 146.3)">2.16</text>
<text x="37.5" y="151.8" transform="rotate(-30 37.5 151.8)">12</text>
<text x="287.2" y="153.2" transform="rotate(1 287.2 153.2)">12</text>
<text x="167.5" y="158" transform="rotate(-90 167.5 158)">0</text>
<text x="321.2" y="159.2">2</text>
<text x="172" y="172.4" transform="rotate(-90 172 172.4)">16.60 -0.05</text>
</g>
<text font-size="4.7" x="326" y="258.1">Anzahl: 1</text>
<text font-size="3.9" x="401" y="275.4">A3</text>
<text font-size="3.5" x="281.6" y="277.4">Edelstahl: 1.4305</text>
<g font-size="2.8">
<text x="240.7" y="255.9">Homann</text>
<text x="240.7" y="264.2">Muschard</text>
<text x="240.7" y="268.6">TU Berlin</text>
</g>
<g font-size="2.1">
<text x="267.9" y="255.7">05.05.16</text>
<text x="267.9" y="260.1">05.05.16</text>
<text x="267.9" y="268.5">09.05.16</text>
</g>
<g font-size="2">
<text x="223.5" y="234.4">WENN NICHT ANDERS DEFINIERT:</text>
<text x="223.5" y="236.9">BEMASSUNGEN SIND IN MILLIMETER</text>
<text x="223.5" y="239.4">OBERFLÄCHENBESCHAFFENHEIT:</text>
<text x="257.3" y="234.4">OBERFLÄCHENGÜTE:</text>
<text x="304.2" y="234.3">ENTGRATEN</text>
<text x="304.2" y="236.8">UND SCHARFE</text>
<text x="304.2" y="239.3">KANTEN</text>
<text x="335.5" y="235.8">ZEICHNUNG NICHT SKALIEREN</text>
<text x="376.2" y="236">ÄNDERUNG</text>
<text x="223.5" y="241.9">TOLERANZEN:</text>
<text x="225.1" y="244.4">LINEAR:</text>
<text x="304.2" y="241.8">BRECHEN</text>
<text x="225.1" y="246.9">WINKEL:</text>
<text x="237.2" y="251.8">NAME</text>
<text x="257.6" y="251.7">SIGNATUR</text>
<text x="270.1" y="251.7">DATUM</text>
<text x="223.1" y="255.9">GEZEICHNET</text>
<text x="322.8" y="252">BENENNUNG:</text>
<text x="223.3" y="260.1">GEPRÜFT</text>
<text x="223.3" y="264.2">GENEHMIGT</text>
<text x="223.3" y="268.6">PRODUKTION</text>
<text x="223.5" y="272.9">QUALITÄT</text>
<text x="278.5" y="272.3">WERKSTOFF:</text>
<text x="323" y="273.4">ZEICHNUNGSNAME:</text>
<text x="278.5" y="285.3">GEWICHT:</text>
<text x="323" y="285.4">MASSSTAB:1:1</text>
<text x="367.4" y="285.4">BLATT 1 VON 1</text>
</g>
</svg>
